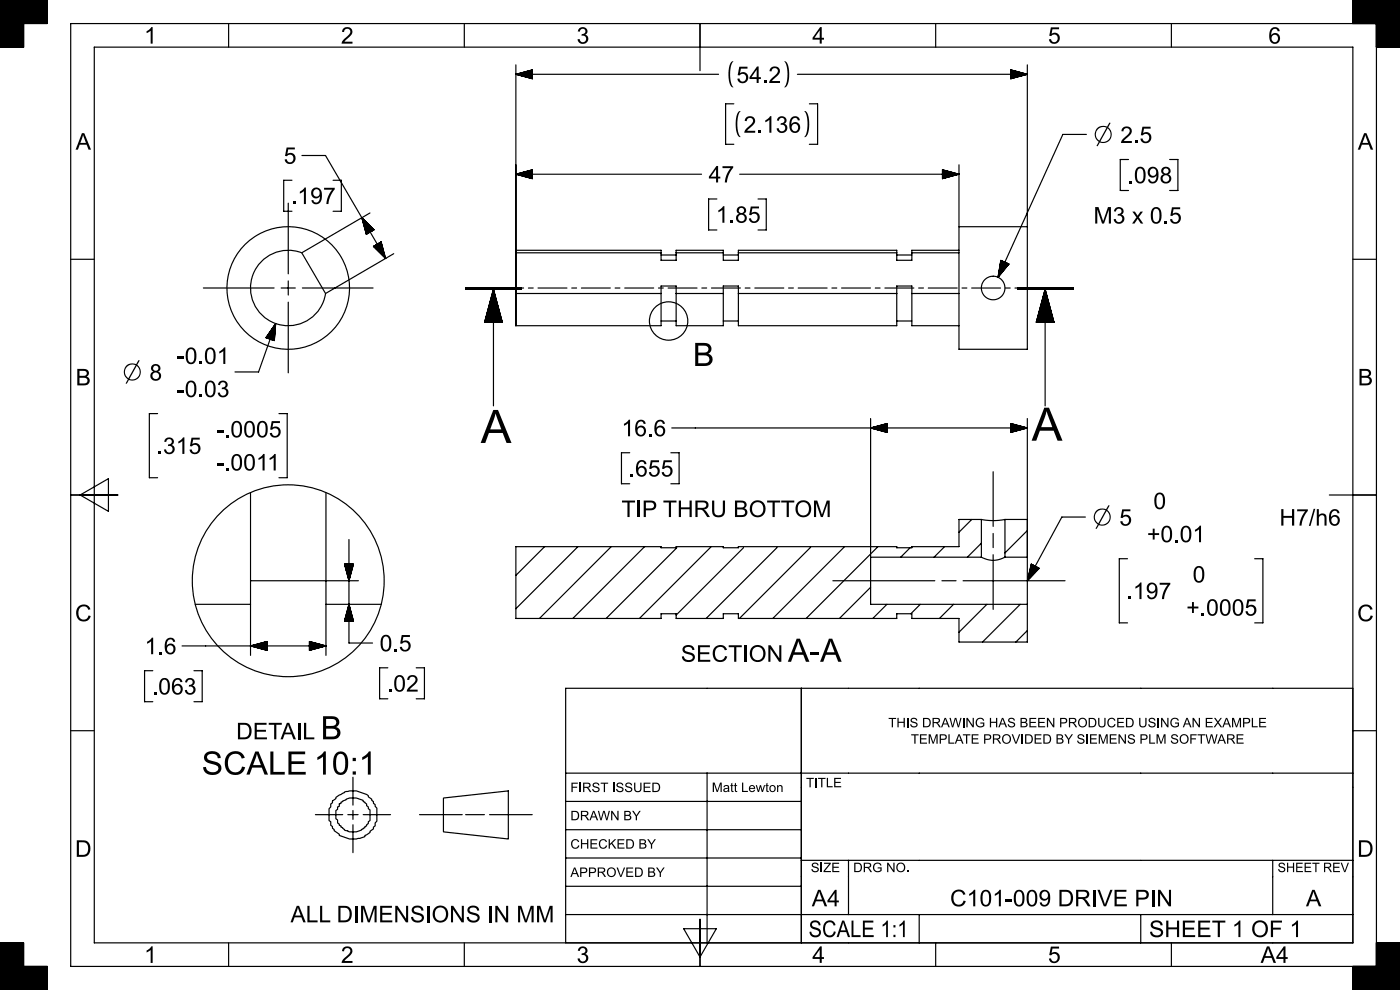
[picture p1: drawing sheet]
<svg xmlns="http://www.w3.org/2000/svg" width="297mm" height="210mm" viewBox="0 0 297 210" stroke-linecap="round" stroke-linejoin="round" font-family="sans-serif">
<g fill="#000">
<path d="M155.1 13.2l.5-.2a5.1 5.1 0 0 0-.6 4l.2 1 .4 .5a1.02 1.02 0 0 1-.9-1.1l-.1-.4a6.2 6.2 0 0 1 .5-3.8z" fill-rule="evenodd"/>
<path d="M166.3 13a1.01 1.01 0 0 1 1 1.2v.3a6.1 6.1 0 0 1-.4 3.8l-.6 .2a5.2 5.2 0 0 0 .7-4l-.3-1z" fill-rule="evenodd"/>
<path d="M156.6 23.7l.6-.1a5.1 5.1 0 0 0-.7 3.9l.3 1 .4 .6a1.02 1.02 0 0 1-1-1.2l-.1-.4a6.2 6.2 0 0 1 .5-3.8z" fill-rule="evenodd"/>
<path d="M170.6 23.6a1.01 1.01 0 0 1 .9 1.1l.1 .4a6.1 6.1 0 0 1-.5 3.8l-.5 .2a5.2 5.2 0 0 0 .6-4l-.2-1z" fill-rule="evenodd"/>
<path d="M98.7 60.8h12v.5h-12z" fill-rule="evenodd"/>
<path d="M215.7 60.8h12v.5h-12z" fill-rule="evenodd"/>
</g>
<g fill="none" stroke="#000" stroke-width=".25">
<path d="M0 .9h10M0 .8h10M0 .7h10M0 .6h10M0 .5h10M0 .4h10M0 .3h10M0 .2h10M0 .1h10M0 10h5M0 9.9h5M0 9.8h5"/>
<path d="M0 9.7h5M0 9.6h5M0 9.5h5M0 9.4h5M0 9.3h5M0 9.2h5M0 9.1h5M0 9h5M0 8.9h5M0 8.8h5M0 8.7h5M0 8.6h5"/>
<path d="M0 8.5h5M0 8.4h5M0 8.3h5M0 8.2h5M0 8.1h5M0 8h5M0 7.9h5M0 7.8h5M0 7.7h5M0 7.6h5M0 7.5h5M0 7.4h5"/>
<path d="M0 7.3h5M0 7.2h5M0 7.1h5M0 7h5M0 6.9h5M0 6.8h5M0 6.7h5M0 6.6h5M0 6.5h5M0 6.4h5M0 6.3h5M0 6.2h5"/>
<path d="M0 6.1h5M0 6h5M0 5.9h5M0 5.8h5M0 5.7h5M0 5.6h5M0 5.5h5M0 5.4h5M0 5.3h5M0 5.2h5M0 5.1h5M0 5h5"/>
<path d="M0 4.9h10M0 4.8h10M0 4.7h10M0 4.6h10M0 4.5h10M0 4.4h10M0 4.3h10M0 4.2h10M0 4.1h10M0 4h10M0 3.9h10M0 3.8h10"/>
<path d="M0 3.7h10M0 3.6h10M0 3.5h10M0 3.4h10M0 3.3h10M0 3.2h10M0 3.1h10M0 3h10M0 2.9h10M0 2.8h10M0 2.7h10M0 2.6h10"/>
<path d="M0 2.5h10M0 2.4h10M0 2.3h10M0 2.2h10M0 2.1h10M0 2h10M0 1.9h10M0 1.8h10M0 1.7h10M0 1.6h10M0 1.5h10M0 1.4h10"/>
<path d="M0 1.3h10M0 1.2h10M0 1.1h10M0 1h10M5 5v5h-5v-10h10v5h-10M20 10h267v190h-267zM48.5 5v5M98.5 5v5M109.4 13.8v55.3M109.4 15.8h43M109.6 15.7h3.3M109.6 15.8h3.3"/>
<path d="M109.8 15.7h3.1M109.8 15.9h3.1M110 15.6h2.9M110 15.9h2.9M110.2 15.6h2.7M110.2 16h2.7M110.4 15.5h2.5M110.4 16h2.5M110.6 15.5h2.3M110.6 16.1h2.3M110.8 15.4h2.1M110.8 16.1h2.1"/>
<path d="M111 16.2h1.9M111.1 15.3h1.8M111.1 16.2h1.8M111.3 15.3h1.6M111.3 16.3h1.6M111.5 15.2h1.4M111.5 16.3h1.4M111.7 15.2h1.2M111.7 16.4h1.2M111.9 15.1h1M111.9 16.4h1M112.1 15.1h.8"/>
<path d="M112.1 16.5h.8M112.3 15h.6M112.3 16.5h.6M112.5 14.9h.4M112.5 16.6h.4M112.7 14.9h.2M112.9 14.8h.1M112.9 16.7h.1M112.9 14.8v1.9l-3.5-.9M112.9 14.8l-3.5 1M148.5 5v10M169.2 15.8h48.7"/>
<path d="M198.5 5v5M214.4 14.8v1.9l3.5-.9M214.4 14.8l3.5 1M214.4 14.8h.1M214.4 14.9h.3M214.4 14.9h.5M214.4 15h.7M214.4 15.1h.9M214.4 15.1h1.1M214.4 15.2h1.3M214.4 15.2h1.5M214.4 15.3h1.6"/>
<path d="M214.4 15.3h1.8M214.4 15.4h2.2M214.4 15.5h2.4M214.4 15.5h2.6M214.4 15.6h2.8M214.4 15.6h3M214.4 15.7h3.2M214.4 15.7h3.4M214.4 16.7h.1M214.4 16.5h.7M214.4 16.5h.9M214.4 16.4h1.1"/>
<path d="M214.4 16.4h1.3M214.4 16.3h1.5M214.4 16.3h1.6M214.4 16.2h1.8M214.4 16.2h2M214.4 16.1h2.2M214.4 16.1h2.4M214.4 16h2.6M214.4 16h2.8M214.4 15.9h3M214.4 15.9h3.2M214.4 15.8h3.4"/>
<path d="M214.9 16.6h-.5M217.9 13.8v34.3M248.5 5v5M287 5v-5h10v10h-5M287 .9h10M287 .8h10M287 .7h10M287 .6h10M287 .5h10M287 .4h10M287 .3h10M287 .2h10"/>
<path d="M287 .1h10M287 4.9h10M287 4.8h10M287 4.7h10M287 4.6h10M287 4.5h10M287 4.4h10M287 4.3h10M287 4.2h10M287 4.1h10M287 4h10M287 3.9h10"/>
<path d="M287 3.8h10M287 3.7h10M287 3.6h10M287 3.5h10M287 3.4h10M287 3.3h10M287 3.2h10M287 3.1h10M287 3h10M287 2.9h10M287 2.8h10M287 2.7h10"/>
<path d="M287 2.6h10M287 2.5h10M287 2.4h10M287 2.3h10M287 2.2h10M287 2.1h10M287 2h10M287 1.9h10M287 1.8h10M287 1.7h10M287 1.6h10M287 1.5h10"/>
<path d="M287 1.4h10M287 1.3h10M287 1.2h10M287 1.1h10M287 1h10M292 5v200M292 10h5M292 9.9h5M292 9.8h5M292 9.7h5M292 9.6h5M292 9.5h5"/>
<path d="M292 9.4h5M292 9.3h5M292 9.2h5M292 9.1h5M292 9h5M292 8.9h5M292 8.8h5M292 8.7h5M292 8.6h5M292 8.5h5M292 8.4h5M292 8.3h5"/>
<path d="M292 8.2h5M292 8.1h5M292 8h5M292 7.9h5M292 7.8h5M292 7.7h5M292 7.6h5M292 7.5h5M292 7.4h5M292 7.3h5M292 7.2h5M292 7.1h5"/>
<path d="M292 7h5M292 6.9h5M292 6.8h5M292 6.7h5M292 6.6h5M292 6.5h5M292 6.4h5M292 6.3h5M292 6.2h5M292 6.1h5M292 6h5M292 5.9h5"/>
<path d="M292 5.8h5M292 5.7h5M292 5.6h5M292 5.5h5M292 5.4h5M292 5.3h5M292 5.2h5M292 5.1h5M292 5h5M297 5h-282v200h282M61.9 38.2h-1.7v6.6h1.7M64.1 33h5l12.7 21.8"/>
<path d="M70.7 38.2h1.7v6.6h-1.7M109.4 37l3.5-1v1.9zM109.4 37h39.4M109.6 36.9h3.3M109.6 37h3.3M109.8 36.9h3.1M109.8 37.1h3.1M110 36.8h2.9M110 37.1h2.9M110.2 36.8h2.7M110.2 37.2h2.7M110.4 36.7h2.5"/>
<path d="M110.4 37.2h2.5M110.6 36.7h2.3M110.6 37.3h2.3M110.8 36.6h2.1M110.8 37.3h2.1M111 36.6h1.9M111.1 36.5h1.8M111.1 37.4h1.8M111.3 36.4h1.6M111.3 37.5h1.6M111.5 36.4h1.4M111.5 37.5h1.4"/>
<path d="M111.7 36.3h1.2M111.7 37.6h1.2M111.9 36.3h1M111.9 37.6h1M112.1 36.2h.8M112.1 37.7h.8M112.3 36.2h.6M112.3 37.7h.6M112.5 37.8h.4M112.7 36.1h.2M112.7 37.8h.2M112.9 36h.1"/>
<path d="M112.9 37.9h.1M155.7 22h-1.8v8.6h1.8M156.9 37h46.5M171.7 22h1.7v8.6h-1.7M199.9 36l3.5 1-3.5 .9zM199.9 36h.1M199.9 36.1h.3M199.9 36.1l.7 .1M199.9 36.2h.9M199.9 36.3h1.1M199.9 36.3h1.3M199.9 36.4h1.5"/>
<path d="M199.9 36.4h1.6M199.9 36.5h1.8M199.9 36.6h2M199.9 36.6h2.2M199.9 36.7h2.4M199.9 36.7h2.6M199.9 36.8h2.8M199.9 36.8h3M199.9 36.9h3.2M199.9 36.9h3.4M199.9 37.9h.1M199.9 37.8h.3"/>
<path d="M199.9 37.8h.5M199.9 37.7h.7M199.9 37.7h.9M199.9 37.6h1.1M199.9 37.6h1.3M199.9 37.5h1.5M199.9 37.5h1.6M199.9 37.4h1.8M199.9 37.3h2.4M199.9 37.2h2.6M199.9 37.2h2.8M199.9 37.1h3"/>
<path d="M199.9 37.1h3.2M199.9 37h3.4M202.1 37.3l-2.2 .1M203.4 35v13.1M230.5 28.5h-5l-13.8 30.3M239.4 33.8h-1.7v6.6h1.7M248.1 33.8h1.8v6.6h-1.8M15 55h5M61.1 43.1v15M61.1 59.6v3M64 53.6a8 8 0 0 0-10.5 5.2 8 8 0 0 0 5.9 10.1 8 8 0 0 0 9.7-6.6M64 53.6l5.1 8.7"/>
<path d="M76.8 46.2l2.5 2.5-1.6 1zM76.8 46.4l1.7 2.8M76.9 46.6l1.5 2.7M76.9 46.3l1.7 2.9M76.9 46.8l1.4 2.5M77 47.1l1.3 2.2M77 46.5l1.6 2.7M77.1 47.3l1.2 2.1M77.1 47.5l1.1 1.9M77.2 47.7l1 1.7M77.2 46.6l1.5 2.5M77.2 47.9l.9 1.5"/>
<path d="M77.3 48.1l.8 1.4M77.3 46.7l1.4 2.4M77.3 48.3l.7 1.2M77.4 48.5l.6 1M77.4 48.6l.6 .9M77.5 46.9l1.2 2.2M77.5 48.8l.4 .8M77.5 49l.4 .6M77.6 49.2l.2 .4-.2-.2M77.6 47l1.2 2.1M77.7 49.6v.1M77.7 47.2l1.1 1.8"/>
<path d="M77.9 47.3l1 1.7M78 47.4l.9 1.6M78.2 47.6l.8 1.4M78.3 47.7l.7 1.2M78.4 47.8l.7 1.1-.5-.9M78.5 45.2l-14.5 8.4M78.7 48.1l.4 .7M78.9 48.3l.3 .5M79 48.4l.2 .4M79.1 48.5l.2 .3M79.2 52.3h.1M79.3 48.7h.1"/>
<path d="M79.3 52.2l.1 .3M79.3 52.2l.3 .4M79.4 52.2l.3 .5M79.5 52.1l.6 1.1M79.6 52.1l.7 1.2M79.6 52.1l.8 1.3M79.7 52l1.1 1.9M79.8 52l1.2 2M79.8 51.9l1.3 2.2M79.8 52.9l-.4-.7 .6 .8M79.9 51.9l1.3 2.4M80 51.8l1.8 3"/>
<path d="M80.1 51.7l1.6 2.7M80.3 51.7l1.2 2.2M80.3 51.6l1.2 2.1M80.3 51.6l1.1 1.9M80.4 51.6l1 1.7M80.5 51.5l.7 1.2M80.5 53.6l-.9-1.6 1.1 1.7M80.6 51.5l.6 1M80.6 51.5l.5 .9M80.7 51.4l.4 .8M80.8 51.4l.1 .2M80.8 51.3l.1 .1"/>
<path d="M80.8 51.3l1 3.5M80.8 51.3l-1.6 1 2.6 2.5M81 51.8l-.3-.4 .3 .6M81.3 52.9l-.8-1.4 .8 1.6M81.4 54.4l-1.5-2.5 1.6 2.6M81.6 54.1l-1.4-2.4 1.4 2.6M83.5 53.8l-14.4 8.5M109.4 53.1h30.8v.5h-30.8zM140.2 54.1h3.2M140.2 53.6v1.6h3.2v-1.6M143.4 53.6v-.5h10v.5M143.4 53.6h10"/>
<path d="M152.1 42.2h-1.8v6.6h1.8M153.4 54.1h3.2M153.4 53.6v1.6h3.2v-1.6M156.6 53.6v-.5h33.6v.5M156.6 53.6h33.6M160.8 42.2h1.8v6.6h-1.8M190.2 54.1h3.2M190.2 53.6v1.6h3.2v-1.6M193.4 53.6h10M203.4 48.1v26h14.5v-26M203.4 53.1h-10v.5M203.4 48.1h14.5"/>
<path d="M211.8 58.4l1.3-2.8-1.3 3M212.3 55.2v.1M212.4 55.3l-.1 .2M212.4 55.3l-.2 .4M212.5 55.3l-.3 .6M212.5 55.3l-.3 .8M212.6 55.4l-.5 .9M212.6 55.4l-.5 1.1M212.7 55.4l-.6 1.3M212.8 55.4l-.8 1.7M212.8 55.5l-.8 1.8M212.8 55.5l-.9 2"/>
<path d="M212.9 55.5l-1 2.2M212.9 55.5l-1 2.3M213 55.5l-1.1 2.5M213 55.6l-1.2 2.6M213.2 55.6l-1.4 3.1M213.3 55.7l-1.3 2.8M213.3 55.7l-1.2 2.7M213.4 55.7l-1.2 2.5M213.4 55.7l-1.1 2.4M213.4 55.8l-.9 2.1M213.5 55.8l-.9 2M213.5 55.8l-.8 1.8"/>
<path d="M213.6 55.8l-.8 1.6M213.6 55.8l-.6 1.5M213.7 55.9l-.6 1.2M213.7 55.9l-.5 1.1M213.8 55.9l-.5 .9M213.9 55.9l-.4 .8M213.9 56l-.2 .4M214 56l-.2 .2M214 56v.1M214 56l-2.3 2.8M214 56l-1.7-.8-.6 3.6M287 55h5"/>
<path d="M43.1 61.1h15M56.5 71.5v.1M56.6 71.4l-.1 .2M56.7 71.2l-.2 .5M56.8 71.1l-.2 .6M56.9 70.9l-.3 .8M57 70.7l-.3 1M57.1 70.6l-.4 1.1M57.3 70.4l-.5 1.3M57.4 70.3l-.6 1.5M57.5 70.1l-.6 1.7M57.7 69.8l-.8 2"/>
<path d="M57.8 69.6l-.8 2.2M57.9 69.4l-.8 2.4M58 69.3l-.9 2.6M58.1 69.1l-.9 2.8M58.2 72.2h.1M58.2 71.8l-.1 .4M58.3 71.6l-.3 .6M58.3 69l-1.1 2.9M58.3 71.4l-.3 .8M58.3 71.2l-.4 1M58.3 70.8l-.4 1.3 .4-1.1M58.3 70.6l-.5 1.5"/>
<path d="M58.3 70.4l-.6 1.7M58.4 70.2l-.7 1.9M58.4 68.8l-1.1 3.1M58.4 70l-.8 2.1M58.4 69.8l-.8 2.2M58.4 69.6l-.8 2.4M58.4 69.4l-.9 2.6M58.4 69.2l-.9 2.8M58.5 68.8l-1.1 3.2 1-3M58.5 68.6l-3.7 10.3h-5M58.5 68.6l-2.1 3 1.8 .6M58.5 68.6l-.3 3.6"/>
<path d="M59.6 61.1h3M61.1 64.1v15M64.1 61.1h15M98.8 61.1h3.1M102.8 68.3h.1M102.9 68.1v.2M102.9 61.1h1M102.9 67.9v.4M103 67.7v.6M103 67.5v.8M103.1 67.3v1M103.1 67.1v1.2"/>
<path d="M103.2 66.8v1.5M103.3 66.6v1.7M103.3 66.4v1.9M103.4 66.2v2.1M103.4 66v2.3M103.5 65.8v2.5M103.5 65.6v2.7M103.6 65.4v2.9M103.6 65.2v3.1M103.7 65v3.3M103.7 64.9v3.4M103.8 64.7v3.6"/>
<path d="M103.8 64.5v3.8M103.9 64.3v4M103.9 64.1v4.2M104 63.9v4.4M104 63.7v4.6M104.1 63.5v4.8M104.1 63.3v5M104.2 63.1v5.2M104.2 63v5.3M104.3 62.8v5.5M104.4 62.6v5.7M104.5 62.2v6.1"/>
<path d="M104.5 62v6.3M104.6 61.8v6.5M104.6 61.6v6.7M104.7 61.4v6.9M104.7 61.1v25M104.7 61.3l1.9 7h-3.8zM104.8 61.6v6.7M104.8 61.8v6.5M104.9 62v6.3M104.9 62.2v6.1M104.9 61.1h6.2M105 62.4v5.9"/>
<path d="M105 62.6v5.7M105.1 62.8v5.5M105.1 63v5.3M105.2 63.1v5.2M105.2 63.3v5M105.3 63.5v4.8M105.3 63.7v4.6M105.4 63.9v4.4M105.4 64.1v4.2M105.5 64.3v4M105.5 64.5v3.8M105.6 64.7v3.6"/>
<path d="M105.6 64.9v3.4M105.7 65.2v3.1M105.8 65.4v2.9M105.8 65.6v2.7M105.9 65.8v2.5M105.9 66v2.3M106 66.2v2.1M106 66.4v1.9M106.1 66.6v1.7M106.1 66.8v1.5M106.2 66.9v1.4M106.2 67.1v1.2"/>
<path d="M106.3 67.3v1M106.3 67.5v.8M106.4 67.7v.6M106.4 67.9v.4M106.5 68.1v.2M106.5 68.3h.1M112.1 61.1h1M114.1 61.1h6.2M121.3 61.1h1M123.3 61.1h6.2M130.5 61.1h1M132.5 61.1h6.2"/>
<path d="M139.7 61.1h1M140.2 62.3v6.8h-30.8M140.2 62.3h-30.8v6.8M140.2 68.1h3.2M140.2 62.3v-1.6h3.2v1.6M141.7 61.1h6.2M143.4 62.3v6.8h10v-6.8M143.4 62.3h10M148.9 61.1h1M150.9 61.1h6.2M153.4 68.1h3.2M153.4 62.3v-1.6h3.2v1.6"/>
<path d="M156.6 62.3v6.8h33.6v-6.8M156.6 62.3h33.6M158.1 61.1h1M160.1 61.1h6.2M167.3 61.1h1M169.3 61.1h6.2M176.5 61.1h1M178.5 61.1h6.2M185.7 61.1h1M187.7 61.1h6.2M190.2 68.1h3.2M190.2 62.3v-1.6h3.2v1.6"/>
<path d="M193.4 62.3v6.8h10M193.4 62.3h10M194.9 61.1h1M196.9 61.1h6.2M204.1 61.1h1M206.1 61.1h6.2M213.3 61.1h1M215.3 61.1h6.2M219.9 68.3h.1M220 67.9v.4M220 67.7v.6M220.1 67.5v.8"/>
<path d="M220.1 67.3v1M220.2 67.1v1.2M220.2 66.9v1.4M220.3 66.8v1.5M220.3 66.6v1.7M220.4 66.4v1.9M220.4 66.2v2.1M220.5 66v2.3M220.5 65.8v2.5M220.6 65.6v2.7M220.6 65.4v2.9M220.7 65.2v3.1"/>
<path d="M220.7 65v3.3M220.8 64.9v3.4M220.8 64.7v3.6M220.9 64.5v3.8M220.9 64.3v4M221 64.1v4.2M221 63.9v4.4M221.1 63.5v4.8M221.2 63.3v5M221.2 63.1v5.2M221.3 63v5.3M221.3 62.8v5.5"/>
<path d="M221.4 62.6v5.7M221.4 62.4v5.9M221.5 62.2v6.1M221.5 62v6.3M221.6 61.8v6.5M221.6 61.6v6.7M221.7 61.4v6.9M221.7 61.3l1.9 7h-3.8zM221.7 61.1v25M221.8 61.6v6.7M221.8 61.8v6.5M221.9 62v6.3"/>
<path d="M221.9 62.2v6.1M222 62.4v5.9M222 62.6v5.7M222.1 62.8v5.5M222.1 63v5.3M222.2 63.1v5.2M222.2 63.3v5M222.3 63.5v4.8M222.4 63.9v4.4M222.5 64.1v4.2M222.5 61.1h1M222.5 64.3v4"/>
<path d="M222.6 64.5v3.8M222.6 64.7v3.6M222.7 64.9v3.4M222.7 65v3.3M222.8 65.2v3.1M222.8 65.4v2.9M222.9 65.6v2.7M222.9 65.8v2.5M223 66v2.3M223 66.2v2.1M223.1 66.4v1.9M223.1 66.6v1.7"/>
<path d="M223.2 66.8v1.5M223.2 66.9v1.4M223.3 67.1v1.2M223.3 67.3v1M223.4 67.5v.8M223.4 67.7v.6M223.5 67.9v.4M223.5 68.1v.2M224.5 61.1h3.1M33.4 87.7h-1.7v13.6h1.7M59.2 87.7h1.7v13.6h-1.7M133.6 96h-1.8v6.6h1.8"/>
<path d="M142.3 96h1.8v6.6h-1.8M142.5 90.8h75.4M184.7 88.8v39.4h33.2M184.9 90.7h3.3M184.9 90.8h3.3M185.1 90.7h3.1M185.1 90.9h3.1M185.3 90.6h2.9M185.3 90.9h2.9M185.4 90.6h2.8M185.4 91h2.8M185.6 90.5h2.6"/>
<path d="M185.6 91h2.6M185.8 90.5h2.4M186 90.4h2.2M186 91.1h2.2M186.2 90.4h2M186.2 91.2h2M186.4 90.3h1.8M186.4 91.2h1.8M186.6 90.3h1.6M186.6 91.3h1.6M186.8 90.2h1.4M186.8 91.3h1.4"/>
<path d="M187 90.2h1.2M187 91.4h1.2M187.2 90.1h1M187.2 91.4h1M187.3 90.1h.9M187.3 91.5h.9M187.5 90h.7M187.5 91.5h.7M187.7 90h.5M187.7 91.6h.5M187.9 89.9h.3M187.9 91.6h.3"/>
<path d="M188.1 89.9h.1M188.1 91.7h.1M188.2 89.8l-3.5 1 3.5 .9M188.2 89.8v1.9M214.4 89.8l3.5 1M214.4 89.8v1.9M214.4 89.9h.1M214.4 89.9h.3M214.4 90h.5M214.4 90h.7M214.4 90.1h.9M214.4 90.1h1.1"/>
<path d="M214.4 90.2h1.3M214.4 90.2h1.5M214.4 90.3h1.6M214.4 90.3h1.8M214.4 90.4h2M214.4 90.4h2.2M214.4 90.5h2.4M214.4 90.5h2.6M214.4 90.6h2.8M214.4 90.6h3M214.4 90.7h3.2M214.4 90.7h3.4"/>
<path d="M214.4 91.7h.1M214.4 91.6h.3M214.4 91.6h.5M214.4 91.5h.7M214.4 91.5h.9M214.4 91.4h1.1M214.4 91.4h1.3M214.4 91.3h1.5M214.4 91.3h1.6M214.4 91.2h1.8M214.4 91.2h2M214.4 91.1h2.2"/>
<path d="M214.4 91h2.8M214.4 90.9h3M214.4 90.9h3.2M214.4 90.8h3.4M217 91l-2.6 .1M217.9 88.8v29.4M217.9 90.8l-3.5 .9M15 105h10M17 105l6-3.5v7zM53.1 104.5v23.7M69.1 104.5v23.7M73.1 119.7h1.9l-1 3.5z"/>
<path d="M73.1 119.7v.1M73.2 119.7v.3M73.2 119.7l.1 .6M73.3 119.7v.8M73.4 119.7v1M73.4 119.7v1.2M73.5 119.7v1.4M73.5 119.7v1.6M73.6 119.7v1.8M73.6 119.7v2M73.7 119.7v2.2M73.7 119.7v2.4"/>
<path d="M73.8 119.7v2.5M73.8 119.7v2.7M73.9 119.7v2.9M73.9 119.7v3.1M74 119.7v3.3M74 114.4v22h5M74.1 119.7v3.3M74.1 119.7v3.1M74.2 119.7v2.9M74.2 119.7v2.7M74.3 119.7v2.5M74.3 119.7v2.4"/>
<path d="M74.4 119.7v2.2M74.5 119.7l-.1 2M74.5 119.7v1.6M74.6 119.7v1.4M74.6 119.7v1.2M74.7 119.7v1M74.7 119.7v.8M74.8 119.7v.6M74.8 119.7v.5M74.9 119.7v.3M74.9 119.7v.1M115.5 116l-6.1 6"/>
<path d="M122.6 116l-13.2 13.1M129.7 116l-15.3 15.2M136.7 116l-15.2 15.2M143.6 116.2l-15 15M150.8 116l-15.1 15.2M157.7 116.2l-14.3 14.3M164.9 116.1l-15.1 15.1M172 116.1l-15.1 15.1M179.1 116l-15.2 15.2M184.7 118.2h23.5M186.2 116l-15.2 15.2M193.1 116.2l-2 2"/>
<path d="M200.3 116l-2.1 2.2M206.2 110.2l-2.8 2.7M208.2 110.2l2.5 .2 2.5-.2M208.2 118.2l1.3 .5 1.2 .2 1.2-.2 1.3-.5M208.2 110.2h-4.8v5.8h-10v.2h-3.2v-.2h-33.6v.2h-3.2v-.2h-10v.2h-3.2v-.2h-30.8v15.2h30.8v-1h3.2v1h10v-1h3.2v1h33.6v-1h3.2v1h10v5h14.5v-8M208.2 115.2l-3 3M208.2 110.2v8M210.7 100.1v11.6M210.7 117.7v11.6M210.7 113.2v3M213.2 118.2h4.7M213.2 110.2h4.7"/>
<path d="M213.2 110.2v8M213.2 110.2h.1M217.9 118.2v10M217.9 112.5l-4.7 4.8M218.8 119.8l-.1 .1M218.9 119.7l-.2 .4M218.9 119.8l-.3 .5M219 119.8l-.4 .7M219 119.8l-.5 .9M219.1 119.8l-.6 1.1M219.2 119.9l-.8 1.6M219.3 119.9l-1 1.8"/>
<path d="M219.3 119.9l-1 2M219.3 120l-1.1 2M219.4 120l-1.2 2.2M230.3 109.7h-5l-7.4 13.5M239.2 118.5h-1.8v13.6h1.8M266.2 118.5h1.7v13.6h-1.7M282 105h10M38.6 137h30.5M41.4 128.2h11.7M53.1 123.2h22.9M53.1 128.2v10.8M53.3 137.1h3.3"/>
<path d="M53.5 136.9h3.1M53.5 137.1h3.1M53.7 136.9h2.9M53.7 137.2h2.9M53.9 136.8h2.7M53.9 137.2h2.7M54.1 136.8h2.5M54.1 137.3h2.5M54.3 136.7h2.3M54.3 137.3h2.3M54.5 136.7h2.1M54.5 137.4h2.1"/>
<path d="M54.7 136.6h1.9M54.7 137.4h1.9M54.9 136.6h1.7M54.9 137.5h1.7M55 136.5h1.6M55 137.5h1.6M55.2 136.5h1.4M55.2 137.6h1.4M55.4 136.4h1.2M55.4 137.6h1.2M55.6 136.4h1M55.6 137.7h1"/>
<path d="M55.8 136.3h.8M55.8 137.7h.8M56 136.3h.6M56 137.8h.6M56.2 136.2h.4M56.2 137.8h.4M56.4 136.2h.2M56.4 137.9h.2M56.6 136.1h.1M56.6 137.9h.1M56.6 136.1l-3.5 .9 3.5 1M56.6 136.1v1.9"/>
<path d="M65.6 136.4h1.3M65.6 136.2h.5M65.6 136.1l3.5 .9M65.6 136.1v1.9M65.6 136.1h.1M65.6 136.2h.3M65.6 136.3h.7M65.6 136.3h.9M65.6 136.4h1.1M65.6 136.5h1.5M65.6 136.5h1.7M65.6 136.6h1.8"/>
<path d="M65.6 136.6h2M65.6 136.7h2.2M65.6 136.7h2.4M65.6 136.8h2.6M65.6 136.8h2.8M65.6 136.9h3M65.6 136.9h3.2M65.6 137.9h.1M65.6 137.9h.3M65.6 137.8h.5M65.6 137.8h.7M65.6 137.7h.9"/>
<path d="M65.6 137.7h1.1M65.6 137.6h1.3M65.6 137.6h1.5M65.6 137.5h1.7M65.6 137.5h1.8M65.6 137.4h2M65.6 137.4h2.2M65.6 137.3h2.4M65.6 137.3h2.6M65.6 137.2h2.8M65.6 137.2h3M65.6 137.1h3.2"/>
<path d="M65.6 137.1h3.4M69.1 128.2h11.8M69.1 128.2v10.8M69.1 137l-3.5 1M73.1 131.6v.1M73.2 131.4v.3M73.3 131v.7M73.3 130.8v.9M73.4 130.7v1M73.4 130.5v1.2M73.5 130.3v1.4M73.5 130.1v1.6"/>
<path d="M73.6 129.9v1.8M73.6 129.7v2M73.7 129.5v2.2M73.7 129.3v2.4M73.8 129.1v2.6M73.8 128.9v2.8M73.9 128.8v2.9M73.9 128.6v3.1M74 128.4v3.3M74 128.2l1 3.5h-1.9zM74.1 128.4v3.3M74.1 128.6v3.1"/>
<path d="M74.2 128.8v2.9M74.2 128.9v2.8M74.3 129.1v2.6M74.3 129.3v2.4M74.4 129.5v2.2M74.4 129.7v2M74.5 130.1v1.6M74.6 130.3v1.4M74.6 130.5v1.2M74.7 130.7v1M74.7 130.8v.9M74.8 131v.7"/>
<path d="M74.8 131.2v.5M74.9 131.4v.3M74.9 131.6v.1M176.7 123.2h21.6M184.7 124.6l-6.6 6.6M188.2 128.2l-3 3M195.2 128.2l-2 2M199.8 123.2h3M202.3 128.2l-3 3M204.3 123.2h21.6M209.4 128.2l-6 5.9M216.4 128.2l-8 8"/>
<path d="M217.9 133.8l-2.4 2.4M218.4 121.1l.7-1.3-.7 1.5M219.4 120l-1.3 2.4M219.5 120l-1.4 2.6M219.5 120.1l-1.5 2.7M219.6 120.1l-1.6 2.9M219.7 120.1l-1.6 2.9M219.7 120.2l-1.5 2.7M219.7 120.2l-1.4 2.6M219.8 120.2l-1.2 2.3M219.9 120.3l-1.1 2M219.9 120.3l-1 1.9"/>
<path d="M220 120.3l-1 1.8M220 120.3l-.8 1.6M220.1 120.4l-.8 1.4M220.1 120.4l-.7 1.2M220.1 120.4l-.5 1.1M220.2 120.4l-.5 .9M220.2 120.5l-.4 .7M220.3 120.5l-.3 .6M220.3 120.5l-.2 .4M220.4 120.5l-.2 .3M220.4 120.6h.1M220.4 120.6l-2.5 2.6"/>
<path d="M220.4 120.6l-1.6-.9-.9 3.5M15 155h5M32.4 142.3h-1.7v6.5h1.7M41.1 142.3h1.8v6.5h-1.8M82.3 141.7h-1.8v6.5h1.8M88.3 141.7h1.7v6.5h-1.7M170 146v54M287 155h5M287 146h-167v54M66.9 172.8h5.8M71.3 169.1l.7-.5a5.5 5.5 0 0 1 6.1 .2v.2l.8 .5v.3l.3 .2v.4l.4 .3v.3a1.81 1.81 0 0 1 .3 1.8v1.4l-.3 .4v.6l-.4 .2v.4l-.7 .5v.3l-1.1 .6v.3l-.4 .1a6 6 0 0 1-5-.4v-.2l-1.1-.8v-.2l-.4-.3v-.4l-.3-.2v-.8l-.4-.2v-2.6l.4-.3v-.7l.3-.2v-.4l.8-.5zM72.3 170.2l.8-.4a4.2 4.2 0 0 1 3.9 0v.2l.8 .5v.4l.3 .3v.3a.92 .92 0 0 1 .4 1.1v.7a.92 .92 0 0 1-.4 1v.4l-.3 .2v.3l-.8 .5a3.3 3.3 0 0 1-3.2 .6v-.1a.9 .9 0 0 1-1.1-.6l-.4-.2v-.2l-.3-.1v-.3l-.4-.2v-.7a.92 .92 0 0 1-.3-1v-.2a.92 .92 0 0 1 .3-1v-.5l.4-.2v-.5l.3-.1z"/>
<path d="M73.8 172.8h2.2M74.9 164.9v5.9M74.9 171.9v1.9M74.9 174.9v6M77 172.8h5.8M89 172.8h9.1M94.1 169.3l13.7-1.5v10.2l-13.7-1.5zM98.8 172.8h4M103.9 172.8h9M120 164h167M120 170h50M120 176h50"/>
<path d="M150 164v36M120 194h167M120 182h50M120 188h50M145 197h7l-3.5 6zM148.5 195v10M170 182.5h117M180 182.5v11.5M195 194v6M242 194v6M270 182.5v11.5M0 205h10v5h-10v-10h5v5"/>
<path d="M0 210h10M0 209.9h10M0 209.8h10M0 209.7h10M0 209.6h10M0 209.5h10M0 209.4h10M0 209.3h10M0 209.2h10M0 209.1h10M0 209h10M0 208.9h10"/>
<path d="M0 208.8h10M0 208.7h10M0 208.6h10M0 208.5h10M0 208.4h10M0 208.3h10M0 208.2h10M0 208.1h10M0 208h10M0 207.9h10M0 207.8h10M0 207.7h10"/>
<path d="M0 207.6h10M0 207.5h10M0 207.4h10M0 207.3h10M0 207.2h10M0 207.1h10M0 207h10M0 206.9h10M0 206.8h10M0 206.7h10M0 206.6h10M0 206.5h10"/>
<path d="M0 206.4h10M0 206.3h10M0 206.2h10M0 206.1h10M0 206h10M0 205.9h10M0 205.8h10M0 205.7h10M0 205.6h10M0 205.5h10M0 205.4h10M0 205.3h10"/>
<path d="M0 205.2h10M0 205.1h10M0 205h10M0 204.9h5M0 204.8h5M0 204.7h5M0 204.6h5M0 204.5h5M0 204.4h5M0 204.3h5M0 204.2h5M0 204.1h5"/>
<path d="M0 204h5M0 203.9h5M0 203.8h5M0 203.7h5M0 203.6h5M0 203.5h5M0 203.4h5M0 203.3h5M0 203.2h5M0 203.1h5M0 203h5M0 202.9h5"/>
<path d="M0 202.8h5M0 202.7h5M0 202.6h5M0 202.5h5M0 202.4h5M0 202.3h5M0 202.2h5M0 202.1h5M0 202h5M0 201.9h5M0 201.8h5M0 201.7h5"/>
<path d="M0 201.6h5M0 201.5h5M0 201.4h5M0 201.3h5M0 201.2h5M0 201.1h5M0 201h5M0 200.9h5M0 200.8h5M0 200.7h5M0 200.6h5M0 200.5h5"/>
<path d="M0 200.4h5M0 200.3h5M0 200.2h5M0 200.1h5M48.5 200v5M98.5 200v5M198.5 200v5M248.5 200v5M287 210h10M287 209.9h10M287 209.8h10M287 209.7h10"/>
<path d="M287 209.6h10M287 209.5h10M287 209.4h10M287 209.3h10M287 209.2h10M287 209.1h10M287 209h10M287 208.9h10M287 208.8h10M287 208.7h10M287 208.6h10M287 208.5h10"/>
<path d="M287 208.4h10M287 208.3h10M287 208.2h10M287 208.1h10M287 208h10M287 207.9h10M287 207.8h10M287 207.7h10M287 207.6h10M287 207.5h10M287 207.4h10M287 207.3h10"/>
<path d="M287 207.2h10M287 207.1h10M287 207h10M287 206.9h10M287 206.8h10M287 206.7h10M287 206.6h10M287 206.5h10M287 206.4h10M287 206.3h10M287 206.2h10M287 206.1h10"/>
<path d="M287 206h10M287 205.9h10M287 205.8h10M287 205.7h10M287 205.6h10M287 205.5h10M287 205.4h10M287 205.3h10M287 205.2h10M287 205.1h10M287 205h10M292 200h5v10h-10v-5"/>
<path d="M292 204.9h5M292 204.8h5M292 204.7h5M292 204.6h5M292 204.5h5M292 204.4h5M292 204.3h5M292 204.2h5M292 204.1h5M292 204h5M292 203.9h5M292 203.8h5"/>
<path d="M292 203.7h5M292 203.6h5M292 203.5h5M292 203.4h5M292 203.3h5M292 203.2h5M292 203.1h5M292 203h5M292 202.9h5M292 202.8h5M292 202.7h5M292 202.6h5"/>
<path d="M292 202.5h5M292 202.4h5M292 202.3h5M292 202.2h5M292 202.1h5M292 202h5M292 201.9h5M292 201.8h5M292 201.7h5M292 201.6h5M292 201.5h5M292 201.4h5"/>
<path d="M292 201.3h5M292 201.2h5M292 201.1h5M292 201h5M292 200.9h5M292 200.8h5M292 200.7h5M292 200.6h5M292 200.5h5M292 200.4h5M292 200.3h5M292 200.2h5"/>
<path d="M292 200.1h5"/>
<circle cx="61.1" cy="61.1" r="13"/>
<circle cx="141.8" cy="68.1" r="4.1"/>
<circle cx="210.7" cy="61.1" r="2.5"/>
<circle cx="61.1" cy="123.2" r="20.4"/>
</g>
<g font-size="9.8">
<text x="102" y="94">A</text>
<text x="218.9" y="93.5">A</text>
</g>
<g font-size="6.8">
<text x="147" y="77.6">B</text>
<text x="167.1" y="140.4">A-A</text>
<text x="68" y="156.8">B</text>
<text x="42.8" y="164.3">SCALE 10:1</text>
</g>
<g font-size="5.4">
<text x="232" y="30.3">⌀ 2.5</text>
<text x="26" y="80.7">⌀ 8</text>
<text x="231.8" y="111.5">⌀ 5</text>
</g>
<g font-size="4.9">
<text x="30.6" y="9.3">1</text>
<text x="72.3" y="9.3">2</text>
<text x="122.3" y="9.3">3</text>
<text x="172.3" y="9.3">4</text>
<text x="222.3" y="9.3">5</text>
<text x="269.1" y="9.3">6</text>
<text x="156.2" y="17.6">54.2</text>
<text x="157.7" y="28.2">2.136</text>
<text x="16" y="31.8">A</text>
<text x="60.2" y="34.7">5</text>
<text x="288" y="31.8">A</text>
<text x="150.3" y="38.7">47</text>
<text x="239.2" y="38.9">.098</text>
<text x="61.7" y="43.3">.197</text>
<text x="151.9" y="47.3">1.85</text>
<text x="232" y="47.4">M3 x 0.5</text>
<text x="37.6" y="77.2">-0.01</text>
<text x="16" y="81.8">B</text>
<text x="288" y="81.8">B</text>
<text x="37.6" y="84.2">-0.03</text>
<text x="45.9" y="92.8">-.0005</text>
<text x="131.8" y="92.5">16.6</text>
<text x="33.2" y="96.3">.315</text>
<text x="45.9" y="99.8">-.0011</text>
<text x="133.4" y="101.1">.655</text>
<text x="244.7" y="108">0</text>
<text x="131.8" y="109.7">TIP THRU BOTTOM</text>
<text x="271.4" y="111.5">H7/h6</text>
<text x="243.3" y="115">+0.01</text>
<text x="253" y="123.6">0</text>
<text x="15.9" y="131.8">C</text>
<text x="239" y="127.1">.197</text>
<text x="251.6" y="130.6">+.0005</text>
<text x="287.9" y="131.8">C</text>
<text x="30.7" y="138.8">1.6</text>
<text x="80.5" y="138.2">0.5</text>
<text x="144.4" y="140.4">SECTION</text>
<text x="32.2" y="147.3">.063</text>
<text x="82.1" y="146.7">.02</text>
<text x="50.1" y="156.8">DETAIL</text>
<text x="15.9" y="181.8">D</text>
<text x="287.9" y="181.8">D</text>
<text x="61.6" y="195.6">ALL DIMENSIONS IN MM</text>
<text x="172.2" y="192.3">A4</text>
<text x="201.5" y="192.3">C101-009 DRIVE PIN</text>
<text x="277.1" y="192.3">A</text>
<text x="171.5" y="198.8">SCALE 1:1</text>
<text x="243.8" y="198.8">SHEET 1 OF 1</text>
<text x="30.6" y="204.3">1</text>
<text x="72.3" y="204.3">2</text>
<text x="122.3" y="204.3">3</text>
<text x="172.3" y="204.3">4</text>
<text x="222.3" y="204.3">5</text>
<text x="267.4" y="204.3">A4</text>
</g>
<g font-size="2.8">
<text x="188.5" y="154.3">THIS DRAWING HAS BEEN PRODUCED USING AN EXAMPLE</text>
<text x="193.2" y="157.8">TEMPLATE PROVIDED BY SIEMENS PLM SOFTWARE</text>
<text x="171" y="167">TITLE</text>
<text x="121" y="168">FIRST ISSUED</text>
<text x="151" y="168">Matt Lewton</text>
<text x="121" y="174">DRAWN BY</text>
<text x="121" y="180">CHECKED BY</text>
<text x="172" y="185">SIZE</text>
<text x="181" y="185">DRG NO.</text>
<text x="271" y="185">SHEET REV</text>
<text x="121" y="186">APPROVED BY</text>
</g>
</svg>
